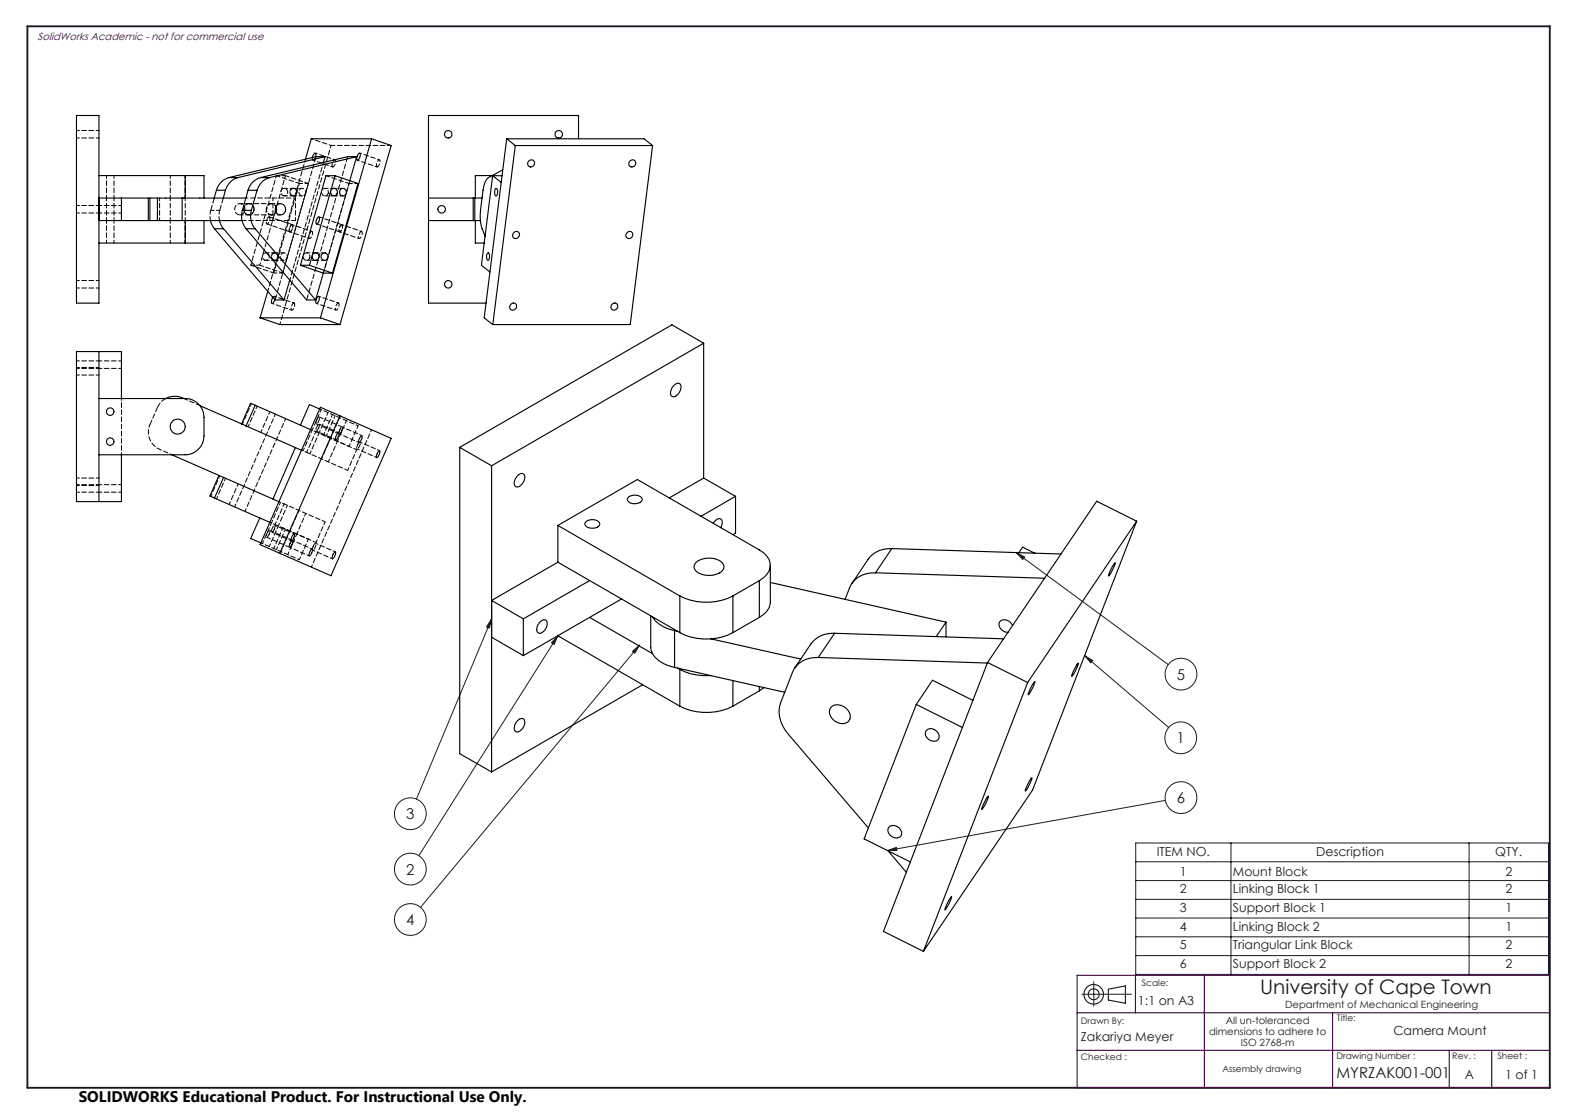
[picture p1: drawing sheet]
<svg xmlns="http://www.w3.org/2000/svg" width="420mm" height="297mm" viewBox="0 0 420 297" stroke-linecap="round" stroke-linejoin="round" font-family="sans-serif">
<g fill="none" stroke="#191924" stroke-width=".27">
<path d="M271 147.3l2.2 1.2-.5 .7zM271 147.3l40.5 29.9M131.1 165l-.6 2.5-.7-.4zM131.1 165l-20 48M148.8 169.5l-1 2.3-.7-.4zM148.8 169.5l-37.1 58.6M168.7 173.7l1.9-1.7-1.3 2.2zM170.6 172l-58.5 69.9M289.2 174.8l2.2 1.3-.5 .6zM289.2 174.8l22.4 19.2M310.8 213.4l-74.1 13.4M236.7 226.8l2.3-.9 .2 .8z"/>
<path d="M302.9 224.8h110v35h-110zM302.9 229.8h110M302.9 234.8h110M302.9 239.8h110M328.3 224.8v35M391.8 224.8v35M302.9 244.8h110M302.9 249.8h110M302.9 254.8h110M288.5 265.1h13.2M291.7 261.8v6.5"/>
<circle cx="314.9" cy="179.7" r="4.2"/>
<circle cx="314.9" cy="196.7" r="4.2"/>
<circle cx="109.4" cy="216.9" r="4.2"/>
<circle cx="314.9" cy="212.6" r="4.2"/>
<circle cx="109.4" cy="231.7" r="4.2"/>
<circle cx="109.4" cy="245.2" r="4.2"/>
</g>
<g fill="none" stroke="#191924" stroke-width=".3">
<path d="M295.6 263.7l4.5-.8v4.6l-4.5-.9z"/>
<circle cx="291.6" cy="265.1" r="2.61"/>
<circle cx="291.7" cy="265.1" r="1.45"/>
</g>
<path d="M7.3 7h406v283h-406z" fill="none" stroke="#191924" stroke-width=".5"/>
<path d="M287.2 270h126.1M302.8 260v10M321.2 260v30M355.4 270v20M413.3 260h-126.1v30h126.1M287.2 280h126.1M386.5 280v10M397.8 280v10" fill="none" stroke="#400040" stroke-width=".3"/>
<path d="M271 147.3l2.2 1.2-.5 .7zM289.2 174.8l2.2 1.3-.5 .6zM236.7 226.8l2.3-.9 .2 .8zM148.8 169.5l-1 2.3-.7-.4zM131.1 165l-.6 2.5-.7-.4zM168.7 173.7l1.9-1.7-1.3 2.2z" fill="#191924"/>
<g fill="none" stroke="#000" stroke-width=".3">
<path d="M20.4 30.8h6v50h-6zM99.1 37h-16.1l-1.5 5.4M99.1 37l-13.7 47.7M99.1 37l5.2 1.8-13.6 47.7M135.1 37h36.6l2.3 1.8M135.1 37l2.3 1.8M135.1 37l-6 47.7 2.3 1.8M137.4 38.8h36.6M137.4 38.8l-6 47.7M154.3 37v-6.2h-40v50h15.3M174 38.8l-5.9 47.7h-36.7M26.4 58.8h22.2"/>
<path d="M26.4 52.8h22.2M26.4 46.8h23M32.4 52.8v6M39.5 52.8v6M40 52.8v6M42 52.8v6M48.6 52.8v6M48.6 52.8h.8M48.6 58.8h.8M49.4 46.8h5v6M49.4 52.8h16.1M49.4 58.8h15.2"/>
<path d="M49.4 46.8v6M49.4 58.8v6M54.4 58.8v6h-5M56.1 58.8l1.1 2.2M57.7 50.7h2.4M57.7 50.7l-.6 2.1M58.5 58.8l.4 1.1 .7 1.1M60.1 50.7l-.6 2.1M61.1 47.3a4.7 4.7 0 0 0-3.4 3.4M61.1 47.3h2.4M63.5 47.3a4.7 4.7 0 0 0-3.4 3.4M64.6 56.1a5.4 5.4 0 0 0 1 4.9"/>
<path d="M64.6 56.1h2.4M66.1 50.7h2.4M66.1 50.7l-1.5 5.4M67 56.1a5.2 5.2 0 0 0 1.1 4.9M68.5 50.7l-1.5 5.4M69.5 47.3a4.7 4.7 0 0 0-3.4 3.4M69.5 47.3h2.4M71.9 47.3a4.9 4.9 0 0 0-3.4 3.4M73.6 55.1l.1 .5-.1 .9 .2-.7zM73.9 54.6a1.41 1.41 0 0 1 2.1 .4 1.41 1.41 0 0 1-.6 2 1.41 1.41 0 0 1-2-.8l.1-1zM84.2 41.8l-.1-1a1.19 1.19 0 0 0-.8 1.2M84.9 57.9a.8 .8 0 0 1 .1 1.3l-.5 .5a1.44 1.44 0 0 1 .4-1.8z"/>
<path d="M86.7 41.8h-2.4l-23.2 5.5M86.7 41.8l-23.2 5.5M86.7 41.8l-.5 1.5M89.4 46.8h-2.5l-6.8 23.9M89.4 46.8l-6.9 23.9M89.4 46.8l6.1 2.1-6.8 23.9M95.1 41.8l-23.2 5.5M95.1 41.8l-1.8 6.4M95.1 41.8h-2.4l-23.2 5.5M95.6 41l.3-.2a1.35 1.35 0 0 1-.7 1.9 1.89 1.89 0 0 1 .4-1.7zM114.3 52.8h11.9M114.3 58.8h11.9"/>
<path d="M126.2 58.8h.4M126.2 52.8h.4M126.2 52.8v6M126.6 52.8h.2M126.6 58.8h.2M126.6 52.8v6M126.8 52.8h1.8M126.8 58.8v6h2.3M126.8 58.8h1.3M131.3 46.8h-4.5v6M131.4 46.8h2.5M131.4 46.8l2.2 1.8"/>
<path d="M131.4 46.8l-3 23.9 2.2 1.8M132.2 50.3a.95 .95 0 0 1 .4 1.4l-.2 .5a1.29 1.29 0 0 1-.2-1.9zM134.1 45.3l-3.8 2a4.7 4.7 0 0 0-1.5 3.4l-.7 5.4a11 11 0 0 0 .5 4.9l.8 2M141 42.9a.94 .94 0 0 1 1.6 .4 .94 .94 0 0 1-1.1 1.2 .91 .91 0 0 1-.8-.6 .91 .91 0 0 1 .3-1zM168 42.9a.95 .95 0 0 1 1.4 .1 .95 .95 0 0 1-.2 1.4 .95 .95 0 0 1-1.3-.2l-.2-.5zM26.4 64.8h23M57.2 61l16.1 19h2.4M57.2 61h2.4M59.6 61l16.1 19M65.6 61l16.2 19h2.4M65.6 61h2.5M68.1 61l16.1 19"/>
<path d="M71.4 77.7l-2 7M72.8 79.3h-.1a1.25 1.25 0 0 0-.1 1.6l.4-.3 .3-.7M77.3 74.7l-1.6 5.3M80.1 70.7h2.4M80.1 70.7l6.1 2.1M82.5 70.7l6.2 2.1M84.7 79.2l.2-.2a1.3 1.3 0 0 1-.6 1.9 1.72 1.72 0 0 1 .4-1.7zM86.2 72.8h2.5M86.2 72.8l-2 7.2M129.9 67.6l.1-.2a.95 .95 0 0 1 .5 1.5l-.3 .5a1.31 1.31 0 0 1-.3-1.8zM137 62.1a.93 .93 0 0 1 1.6 .3 .93 .93 0 0 1-1.1 1.2 .89 .89 0 0 1-.8-.6 .89 .89 0 0 1 .3-.9zM167.4 61.8a.9 .9 0 0 1 1.3 .6 .9 .9 0 0 1-.8 1.1 .9 .9 0 0 1-1-1z"/>
<path d="M26.4 93.7v40M69.4 84.7h16M69.4 84.7l5.2 1.8h16.1M85.4 84.7l5.3 1.8M136.2 81.1a.88 .88 0 0 1 1.4 .3 .88 .88 0 0 1-.6 1.2 .88 .88 0 0 1-1-1zM163.2 81.1a.88 .88 0 0 1 1.4 .3 .88 .88 0 0 1-.6 1.2 .88 .88 0 0 1-1.1-1zM187.6 91.5l-8.4-4.9-56.6 32.7M187.6 91.5l-56.5 32.7M187.6 91.5v36M26.4 106.3h23a5 5 0 0 1 5 4.9v5a5.1 5.1 0 0 1-5 5h-23M32.4 106.3v-12.6h-12v40h12v-12.5M44.2 106.3a5 5 0 0 1 4.8 0"/>
<path d="M53.3 108.2l12.3 5.4M65.6 113.6l14.8 6.4M68.1 108.1l-1.3-.6-2.4 5.5M68.1 108.1l-2.5 5.5M68.1 108.1l14.7 6.4M78.8 119.3l-6 13.8M85.2 109l-2.7-1.2-2.4 5.5M90.2 115.4h.1a1.58 1.58 0 0 1-.8 1.8 1.94 1.94 0 0 1 .7-1.8zM90.7 110.9l13.6 6-16 36.6-13.7-6M90.7 110.9l-16.1 36.6M90.7 110.9l-5.3-2.3-16 36.6 5.2 2.3M96.2 116.3l.2-.1a1.58 1.58 0 0 1-.7 1.8v-.8z"/>
<path d="M122.6 119.3l8.5 4.9M122.6 119.3v81.6l8.5 4.9M180 102.5l.9-.3a1.2 1.2 0 0 1 .6 1.8 2.24 2.24 0 0 1-2.3 1.7 1.54 1.54 0 0 1-.1-2.1zM45.8 121.2l13.8 6.1M57.2 132.8l14.8 6.5M58.4 126.7l-2.4 5.6 1.2 .5M59.6 127.3l-2.4 5.5M59.6 127.3l14.8 6.5M69.3 138.1l-2.4 5.5 2.7 1.1M101 120.3l.2-.1a1.68 1.68 0 0 1-.8 1.8l.1-.8zM131.1 124.2v81.6M137.8 127.1a1.4 1.4 0 0 1 1.9-.7 2.4 2.4 0 0 1-2.1 3.4 1.54 1.54 0 0 1-.2-2.1z"/>
<path d="M156.3 139a2.75 2.75 0 0 1 3.5 .3l.1 .4a2.41 2.41 0 0 1-3.7 .6l-.2-.5v-.4zM167.6 132.5a2.79 2.79 0 0 1 3.6 .3l.1 .4a2.43 2.43 0 0 1-4 .1zM187.6 127.5l-9.1 5.2M187.6 127.5l8.5 4.8M190.2 139.5a1.63 1.63 0 0 1 2.2-1 2.23 2.23 0 0 1-.2 2.2M196.1 132.3l-9.2 5.4M196.1 132.3v9.8l-.7 .5M303.1 139l-29.1 43M303.1 139l-27.8 71.6-29.1 43M303.1 139l-10.6-5.4-29.2 43M78.2 142.5l.3-.1a1.66 1.66 0 0 1-.9 1.8l.1-.8zM83 146.5l.2-.1a1.6 1.6 0 0 1-.8 1.8l.1-.7z"/>
<path d="M89.3 147.2l.1-.1a1.6 1.6 0 0 1-.8 1.9l.1-1zM148.8 140.1l21.2-12.3 32.5 18.8a4.4 4.4 0 0 1 2.6 5.6l-1.5 1.8-1.1 .8M148.8 149.9l-17.7 10.2 8.5 4.9M148.8 140.1l32.5 18.8M148.8 140.1v9.8M148.8 149.9l32.5 18.8M157.2 154.8l-17.6 10.2M165.7 159.7l-26.1 15.1M181.3 158.9a15.7 15.7 0 0 0 14.1 0M181.3 158.9v9.8M185.6 150a5.8 5.8 0 0 1 6.9 0 1.65 1.65 0 0 1-.6 2.7 5.4 5.4 0 0 1-6.7-1l-.1-.6zM195.4 158.9v9.8"/>
<path d="M202.5 154.8l-7.1 4.1M202.5 154.8v9.8M205.4 150.7v9.8a4.6 4.6 0 0 1-2.9 4.1M205.4 155.3l46.9 10.6M233.5 152.7a6.8 6.8 0 0 0-6.9 4l-1.2 3.1M233.5 152.7l45.1 1.5M237.8 146.3a7.2 7.2 0 0 0-6.3 2.8l-4.3 6.4M237.8 146.3l-4.3 6.4M237.8 146.3l45.1 1.4M271.7 147.4l1-1.5 3.2 1.6M297.2 150.2l.2-.1a9.6 9.6 0 0 1-1.8 3.5l.3-1.2zM131.1 169.9l8.5 4.9"/>
<path d="M139.6 165v9.8M143.9 165.9a1.21 1.21 0 0 1 1.8-.4 2.6 2.6 0 0 1-1.8 3.4l-.4-.2a2.03 2.03 0 0 1 .4-2.8zM148.8 169.5l32.5 18.8M157.2 164.6l16.8 9.6M173.5 164.2v8.4a6 6 0 0 0 4.8 4.9l1.6 .4M174 164.4a8.3 8.3 0 0 0 5.9 3.7M179.9 168.1l.8 .2M179.9 177.9l29.4 6.7M179.9 168.1v9.8M180.7 178.1l.6 .4M181.3 168.7a15.4 15.4 0 0 0 14.1 0M181.3 178.5a15.6 15.6 0 0 0 8.2 1.6"/>
<path d="M181.3 178.5v9.8M189.5 170.3l24 5.4M202.5 164.6l-7.1 4.1M218.2 175.3a6.7 6.7 0 0 0-6.9 4l-3.1 8.1a8.6 8.6 0 0 0 2.1 8.4l21.3 24.9M218.2 175.3l45.1 1.5M222.6 168.8a7.2 7.2 0 0 0-6.3 2.9l-4.4 6.4M222.6 168.8l-4.4 6.5M222.6 168.8l45.1 1.5M252.3 165.9l-2.6 3.8M252.3 165.9v3.9M263.3 176.6l-27.7 71.7 10.6 5.3M263.3 176.6l10.7 5.4"/>
<path d="M270 166.8a2.19 2.19 0 0 0-3.4-1 2.13 2.13 0 0 0 2.2 2.8M287.5 176.8l.1 .1-.7 1.7-1.1 1.7a8.7 8.7 0 0 1 1.7-3.5zM138 192.1l1-.5h.5a2.18 2.18 0 0 1-.7 3.2l-1 .4a1.22 1.22 0 0 1-.5-1.8zM171.4 182.6l-40.3 23.2M181.3 188.3a15.7 15.7 0 0 0 14.1 0M195.4 181.4v6.9M202.5 183.1v1.1M202.5 184.2l-7.1 4.1M203.7 183.3l-1.2 .9M221.4 188.8a3 3 0 0 1 4.9 .7 2.15 2.15 0 0 1-.1 2.9 2.15 2.15 0 0 1-2.9 .2 2.95 2.95 0 0 1-1.9-3.8zM244.3 187.8l12.3 6.2M244.3 187.8l-13.9 35.9 12.3 6.1"/>
<path d="M247.3 194.5a2.23 2.23 0 0 1 3.1 2.2 1.97 1.97 0 0 1-2 .9 1.97 1.97 0 0 1-1.6-1.5l.1-1.2zM259.4 186.7l-10.7-5.3-4.4 6.4M274 182l-27.8 71.6M275.9 181.7a7.7 7.7 0 0 1-1.7 3.5 9.3 9.3 0 0 1 1.7-3.5zM263.5 212.3h.1v.1l-.4 1-1.4 2.4a9.2 9.2 0 0 1 1.7-3.5zM275.1 207.4l.1 .1-1 2.3a1.19 1.19 0 0 1-.8 1.1l.5-1.5zM236.8 226.8l4.9 5.7M237.3 220.3a2.09 2.09 0 0 1 2.4 .3 2.09 2.09 0 0 1 .5 2.4 2.13 2.13 0 0 1-2.5 0 2.13 2.13 0 0 1-.8-2.3zM253.6 239.1l.2-.1a9.3 9.3 0 0 1-1.8 3.6 7.9 7.9 0 0 1 1.6-3.5z"/>
<circle cx="119.5" cy="35.8" r="1"/>
<circle cx="149" cy="35.8" r="1"/>
<circle cx="91.5" cy="51.2" r=".96"/>
<circle cx="117.8" cy="55.8" r="1"/>
<circle cx="86.5" cy="68.4" r=".96"/>
<circle cx="119.5" cy="75.8" r=".99"/>
<circle cx="29.4" cy="109.7" r="1.01"/>
<circle cx="29.4" cy="117.7" r="1"/>
<circle cx="47.4" cy="113.7" r="2.01"/>
</g>
<g fill="none" stroke="#000" stroke-width=".27" stroke-dasharray="1.3 .6" stroke-dashoffset=".3">
<path d="M71.2 59.7l6.1 2.1M71.8 57.8a1.48 1.48 0 0 0-.6 1.9 1.48 1.48 0 0 0 .6-1.9M77.9 59.9a1.48 1.48 0 0 0-.6 1.9 1.48 1.48 0 0 0 .6-1.9M77.9 59.9l-6.1-2.1M79.8 48.9l-6.1-2.1M82.2 48.9l-6.1-2.1M84.4 59.7l6.1 2.1M87 46.8l6.1 2.1M88.8 44.5a1.48 1.48 0 0 0 .5-1.9 1.48 1.48 0 0 0-.5 1.9M91.1 59.9a1.48 1.48 0 0 0-.5 1.9 1.48 1.48 0 0 0 .5-1.9M91.2 59.9l-6.1-2.1M100.6 44.5a1.48 1.48 0 0 0 .5-1.9 1.48 1.48 0 0 0-.5 1.9"/>
<path d="M66.9 70.7l6.1 2.1M69.3 70.7l6.1 2.1M77.3 61.8a1.48 1.48 0 0 0 .6-1.9 1.48 1.48 0 0 0-.6 1.9M83.1 61.7a1.48 1.48 0 0 0-.5 1.9 1.48 1.48 0 0 0 .5-1.9M96.4 61.7a1.48 1.48 0 0 0-.6 1.9 1.48 1.48 0 0 0 .6-1.9M78.4 80.8a1.48 1.48 0 0 0-.6 1.9 1.48 1.48 0 0 0 .6-1.9M90.2 80.8a1.48 1.48 0 0 0-.5 1.9 1.48 1.48 0 0 0 .5-1.9"/>
</g>
<path d="M73.1 79l-.3 .3M40 113.2l2-4.6" fill="none" stroke="#000" stroke-width=".27" stroke-dasharray="1.3 .6"/>
<g fill="none" stroke="#000" stroke-width=".27" stroke-dasharray="1.3 .6" stroke-dashoffset=".5">
<path d="M20.4 36.8h6M26.4 34.8h-6M20.4 56.8h6M26.4 54.8h-6M26.4 56.8h6M28.4 52.8v6M28.4 46.8v6M28.4 58.8v6M30.4 58.8v-6M30.4 52.8v-6M32.4 54.8h-6M42.6 58.8v-6"/>
<path d="M45.4 52.8v6M45.4 46.8v6M45.4 58.8v6M49.4 46.8v6M49.4 58.8v6M49.4 58.8v-6M49.4 52.8v-6M66.4 57.3h6M72.4 54.3h-6M72.8 52.8v6M75.5 52.2a.98 .98 0 0 0 1.3-1 .98 .98 0 0 0-1.4-.8 .98 .98 0 0 0-.1 1.7l.2 .1M77.9 52.2a.98 .98 0 0 0 1.3-1 .98 .98 0 0 0-1.4-.8 .98 .98 0 0 0-.1 1.7l.2 .1"/>
<path d="M78.8 52.8v6M79.1 51.5a.92 .92 0 0 1-1.5 .4 .92 .92 0 0 1 .2-1.5 .92 .92 0 0 1 1.3 .8v.3M81.5 51.5a.92 .92 0 0 1-1.5 .4 .92 .92 0 0 1 .2-1.5 .92 .92 0 0 1 1.3 .8v.3M86.2 43.3l-8.9 31.3M87.5 51.5a.92 .92 0 0 1-1.5 .4 .92 .92 0 0 1 .3-1.5 .92 .92 0 0 1 1.3 .8l-.1 .3M89.3 50.3a1 1 0 0 1 .5 1.6 1 1 0 0 1-1.7-.3 1 1 0 0 1 1-1.4l.2 .1M89.9 51.5a.92 .92 0 0 1-1.4 .4 .92 .92 0 0 1 .2-1.5 .92 .92 0 0 1 1.3 .8l-.1 .3M20.4 76.8h6M26.4 74.8h-6M30.4 64.8v-6M49.4 64.8v-6M70.6 69.4a.98 .98 0 0 0 1.3-1.1 .98 .98 0 0 0-1.4-.7 .98 .98 0 0 0-.1 1.6l.2 .2"/>
<path d="M73 69.4a.98 .98 0 0 0 1.3-1.1 .98 .98 0 0 0-1.4-.7 .98 .98 0 0 0-.1 1.6l.2 .2M73.3 79.9v-.6l-.2-.3M74.2 68.7a.92 .92 0 0 1-1.5 .4 .92 .92 0 0 1 .2-1.5 .92 .92 0 0 1 1.3 .8v.3M76.6 68.7a.92 .92 0 0 1-1.5 .4 .92 .92 0 0 1 .2-1.5 .92 .92 0 0 1 1.3 .8v.3M82.6 68.7a.92 .92 0 0 1-1.5 .4 .92 .92 0 0 1 .3-1.5 .92 .92 0 0 1 1.3 .8l-.1 .3M84.4 67.4a1 1 0 0 1 .5 1.7 1 1 0 0 1-1.7-.3 1 1 0 0 1 1-1.4h.2M85 68.7a.92 .92 0 0 1-1.5 .4 .92 .92 0 0 1 .3-1.5 .92 .92 0 0 1 1.3 .8l-.1 .3M20.4 100h6M20.4 98.2h6M26.4 98h-6M26.4 96.2h-6M26.4 98.2h6"/>
<path d="M32.4 96.2h-6M40 113.2a5 5 0 0 0 2.6 6.6M64.6 113.1l2.4-5.5M68.6 108.3l-2.4 5.5M69.6 115.2l2.4-5.5M73.4 110.4l-2.4 5.5M73.8 117.1l2.4-5.5M83.2 114.7l-2.4 5.5M85.1 115.5l2.4-5.5M85.6 109.2l-2.4 5.5M86.3 116l2.4-5.5M87 116.3l2.4-5.5"/>
<path d="M88.1 116.8l-2.4 5.5M90 117.6l2.4-5.4M90.6 111.3l-2.5 5.5M93.1 119l2.4-5.5M20.4 129.5h6M20.4 131.2h6M26.4 127.5h-6M26.4 129.2h-6M26.4 131.2h6M32.4 129.2h-6M56.2 132.3l2.4-5.5M60.1 127.5l-2.4 5.5"/>
<path d="M61.1 134.5l2.4-5.5M65 129.6l-2.4 5.5M65.3 136.3l2.4-5.5M72.4 139.4l-2.4 5.5M73.4 139.8l2.4-5.5M74.8 133.9l-2.4 5.5M79.7 136.1l-2.4 5.5M81.8 120.6l2.4-5.5M82.7 121l2.4-5.5M87.6 123.1l2.4-5.5M92.7 125.4l2.4-5.5M71.8 145.7l2.4-5.5"/>
<path d="M74.2 140.2l2.4-5.5M75.4 140.7l-2.4 5.5M76.1 141.1l-2.4 5.4M76.7 147.9l2.4-5.5M77.3 141.6l-2.4 5.5M79.1 142.4l2.4-5.5M82.2 143.7l-2.4 5.5M84.3 144.6l2.4-5.5"/>
</g>
<g fill="none" stroke="#000" stroke-width=".27" stroke-dasharray="1.3 .6" stroke-dashoffset=".4">
<path d="M56.2 56.1h2.4M64 57.3h2.4M66.4 54.3h-2.4M72.4 57.3h2.4M74.8 54.3h-2.4M75.8 52.2h2.4M76.1 46.8h-2.4M78.2 50.2h-2.4M78.2 52.2h2.4M80.6 50.2h-2.4M81.5 42.4l-10.1 35.2M82.2 48.9h-2.4"/>
<path d="M83.3 42l.2 .7M86.7 52.2h2.4M89.1 52.2h2.4M89.1 50.2h-2.4M91.5 50.2h-2.4M93.1 48.9h2.4M69.3 70.7h-2.4M70.9 69.4h2.4M73.3 67.4h-2.4M73.3 69.4h2.4M75.4 72.8h-2.4M75.7 67.4h-2.4"/>
<path d="M81.7 69.4h2.4M84.1 69.4h2.5M84.1 67.4h-2.4M86.6 67.4h-2.5M84.5 112l.6-.8a1.61 1.61 0 0 1-.8 1.8l.2-1M85 114.1l-.7 .8a1.61 1.61 0 0 1 .8-1.8l-.1 1M91.1 114.9l-.6 .8a1.61 1.61 0 0 1 .8-1.8l-.2 1M95.1 119.9l-10.9-4.8M95.3 118.7l.7-.8a1.61 1.61 0 0 1-.8 1.8l.1-1M86.7 139.1l-10.9-4.8M92.7 125.4l-10.9-4.8M71.8 142.4l-.7 .8a1.61 1.61 0 0 1 .8-1.8l-.1 1"/>
<path d="M73.1 141.1l-.6 .8a1.61 1.61 0 0 1 .8-1.8l-.2 1M77.3 144.9l.7-.8a1.61 1.61 0 0 1-.8 1.8l.1-1M77.9 145.1l-.6 .8a1.61 1.61 0 0 1 .8-1.8l-.2 1M83.5 145.6l.6-.8a1.61 1.61 0 0 1-.8 1.8l.2-1M84.3 144.6l-10.9-4.8"/>
</g>
<g fill="none" stroke="#000" stroke-width=".27" stroke-dasharray="1.3 .6" stroke-dashoffset=".6">
<path d="M88.3 38.8l-13.7 47.7M73.7 46.8l-6.8 23.9M76.1 46.8l-6.8 23.9M83.5 42.7l.7-.9M93.1 48.9l-6.8 23.9M73 72.8l6.8-23.9M75.4 72.8l6.8-23.9M84.3 114.9l5.2 2.3M90.3 115.4l-5.2-2.3M90.5 115.7l5.2 2.3M95.2 119.7l5.3 2.3M96.5 116.1l-5.2-2.3"/>
<path d="M99.1 114.5l-16.1 36.7M101.3 120.2l-5.3-2.3M72.5 141.9l5.2 2.3M77.2 145.9l5.3 2.3M78.5 142.4l-5.2-2.3M83.3 146.4l-5.3-2.3M83.4 146.7l5.2 2.3M89.4 147.1l-5.2-2.3"/>
</g>
<path d="M104.3 38.8h-16M56.1 58.8l-.1-1.4 .2-1.3M58.6 56.1l-.2 1.3 .1 1.4M64.6 58.8h14.2M93.3 48.2l-7 24.6M49 106.2l4.3 1.9M84.3 113l6.2 2.7M91.3 113.8l-6.1-2.6M71.1 143.2l6.1 2.7M78 144.1l-6.1-2.7" fill="none" stroke="#000" stroke-width=".27" stroke-dasharray="1.3 .6" stroke-dashoffset=".2"/>
<g fill="none" stroke="#000" stroke-width=".27" stroke-dasharray="1.3 .6" stroke-dashoffset=".7">
<path d="M83 37l5.3 1.8M65.6 52.8h13.2M73.6 55.1a1.44 1.44 0 0 0-2.5 .2 1.44 1.44 0 0 0 1.5 2l.6-.3 .4-.5M73.6 56.5a1.39 1.39 0 0 1-2.1 .3 1.39 1.39 0 0 1 0-2.1 1.39 1.39 0 0 1 2.1 .4M83.5 42.7l5.2 1.8M89.4 42.6l-5.3-1.8M95.3 42.7l5.2 1.8M101.2 42.6l-5.3-1.8M77.3 61.8l5.2 1.8M83.2 61.7l-5.3-1.8M90.5 61.8l5.3 1.8M96.4 61.7l-5.2-1.8"/>
<path d="M72.5 80.9l5.3 1.8M78.4 80.8l-5.2-1.8M84.4 80.9l5.2 1.8M90.3 80.8l-5.3-1.8M84.2 115.1l-1.4-.6M88.7 110.5l-3.5-1.5M93.1 119l-6.8-3M95.5 113.5l-6.8-3M73.4 139.8l-1.4-.6M75.8 134.3l-1.4-.5M81.8 120.6l-1.4-.6M69.6 144.7l3.4 1.5"/>
<path d="M73 146.2l6.8 3M75.4 140.7l6.8 3"/>
</g>
<path d="M57.1 52.8l-.9 3.3M58.6 56.1l1-3.3M65.3 56.2a1.44 1.44 0 0 1-2.6 .3 1.44 1.44 0 0 1 1.3-2.2 1.48 1.48 0 0 1 1.3 1.9M67.7 56.2a1.44 1.44 0 0 0-1.7-1.9 1.44 1.44 0 0 0-.6 2.5 1.33 1.33 0 0 0 1.3 .4 1.33 1.33 0 0 0 1-1M67.7 55.8a1.44 1.44 0 0 0-2.2-1.2 1.44 1.44 0 0 0 .2 2.5 1.37 1.37 0 0 0 2-1.3M44.2 106.2l-1.1 .8-1.1 1.6" fill="none" stroke="#000" stroke-width=".27" stroke-dasharray="1.3 .6" stroke-dashoffset="-.1"/>
<path d="M84.3 41.8l-10.9 38.1M92.7 41.8l-10.9 38.1" fill="none" stroke="#000" stroke-width=".27" stroke-dasharray="1.3 .6" stroke-dashoffset="-.2"/>
<path d="M71 115.9l-6 13.7M32.4 121.2v-15M45.8 121.2l-3.2-1.4M67.7 130.8l6.1-13.7" fill="none" stroke="#000" stroke-width=".27" stroke-dasharray="1.3 .6" stroke-dashoffset=".8"/>
<text font-size="5.3" fill="#191924" x="336" y="265.1">University of Cape Town</text>
<text font-size="4.1" x="21" y="293.7">SOLIDWORKS Educational Product. For Instructional Use Only.</text>
<g font-size="4" fill="#191924">
<text x="313.8" y="181.2">5</text>
<text x="313.8" y="198.2">1</text>
<text x="313.8" y="214.1">6</text>
<text x="108.3" y="218.4">3</text>
<text x="108.3" y="233.2">2</text>
<text x="108.3" y="246.6">4</text>
<text x="356.4" y="287.5">MYRZAK001-001</text>
</g>
<g font-size="3.3" fill="#191924">
<text x="308.5" y="228.1">ITEM NO.</text>
<text x="314.7" y="233.5">1</text>
<text x="328.8" y="233.5">Mount Block</text>
<text x="351" y="228.1">Description</text>
<text x="398.8" y="228.1">QTY.</text>
<text x="401.4" y="233.5">2</text>
<text x="314.7" y="238.1">2</text>
<text x="328.8" y="238.1">Linking Block 1</text>
<text x="401.4" y="238.1">2</text>
<text x="314.7" y="243.1">3</text>
<text x="328.8" y="243.1">Support Block 1</text>
<text x="401.4" y="243.1">1</text>
<text x="314.7" y="248.1">4</text>
<text x="328.8" y="248.1">Linking Block 2</text>
<text x="401.4" y="248.1">1</text>
<text x="314.7" y="253.1">5</text>
<text x="328.8" y="253.1">Triangular Link Block</text>
<text x="401.4" y="253.1">2</text>
<text x="314.7" y="258.1">6</text>
<text x="328.8" y="258.1">Support Block 2</text>
<text x="401.4" y="258.1">2</text>
<text x="303.5" y="267.8">1:1 on A3</text>
<text x="371.6" y="275.9">Camera Mount</text>
<text x="288.2" y="277.6">Zakariya Meyer</text>
<text x="390.6" y="287.6">A</text>
<text x="401.4" y="287.6">1 of 1</text>
</g>
<text font-size="2.8" fill="#400040" x="10" y="10.5">SolidWorks Academic - not for commercial use</text>
<g font-size="2.7" fill="#191924">
<text x="342.7" y="268.7">Department of Mechanical Engineering</text>
<text x="322.4" y="275.9">dimensions to adhere to</text>
<text x="326.9" y="272.9">All un-toleranced</text>
<text x="330.9" y="278.9">ISO 2768-m</text>
</g>
<g font-size="2.4" fill="#191924">
<text x="304.5" y="262.8">Scale:</text>
<text x="288.2" y="272.9">Drawn By:</text>
<text x="356.5" y="272.3">Title:</text>
<text x="288.2" y="282.6">Checked :</text>
<text x="326" y="285.8">Assembly drawing</text>
<text x="356.4" y="282.3">Drawing Number :</text>
<text x="387.3" y="282.4">Rev. :</text>
<text x="399.3" y="282.3">Sheet :</text>
</g>
</svg>
